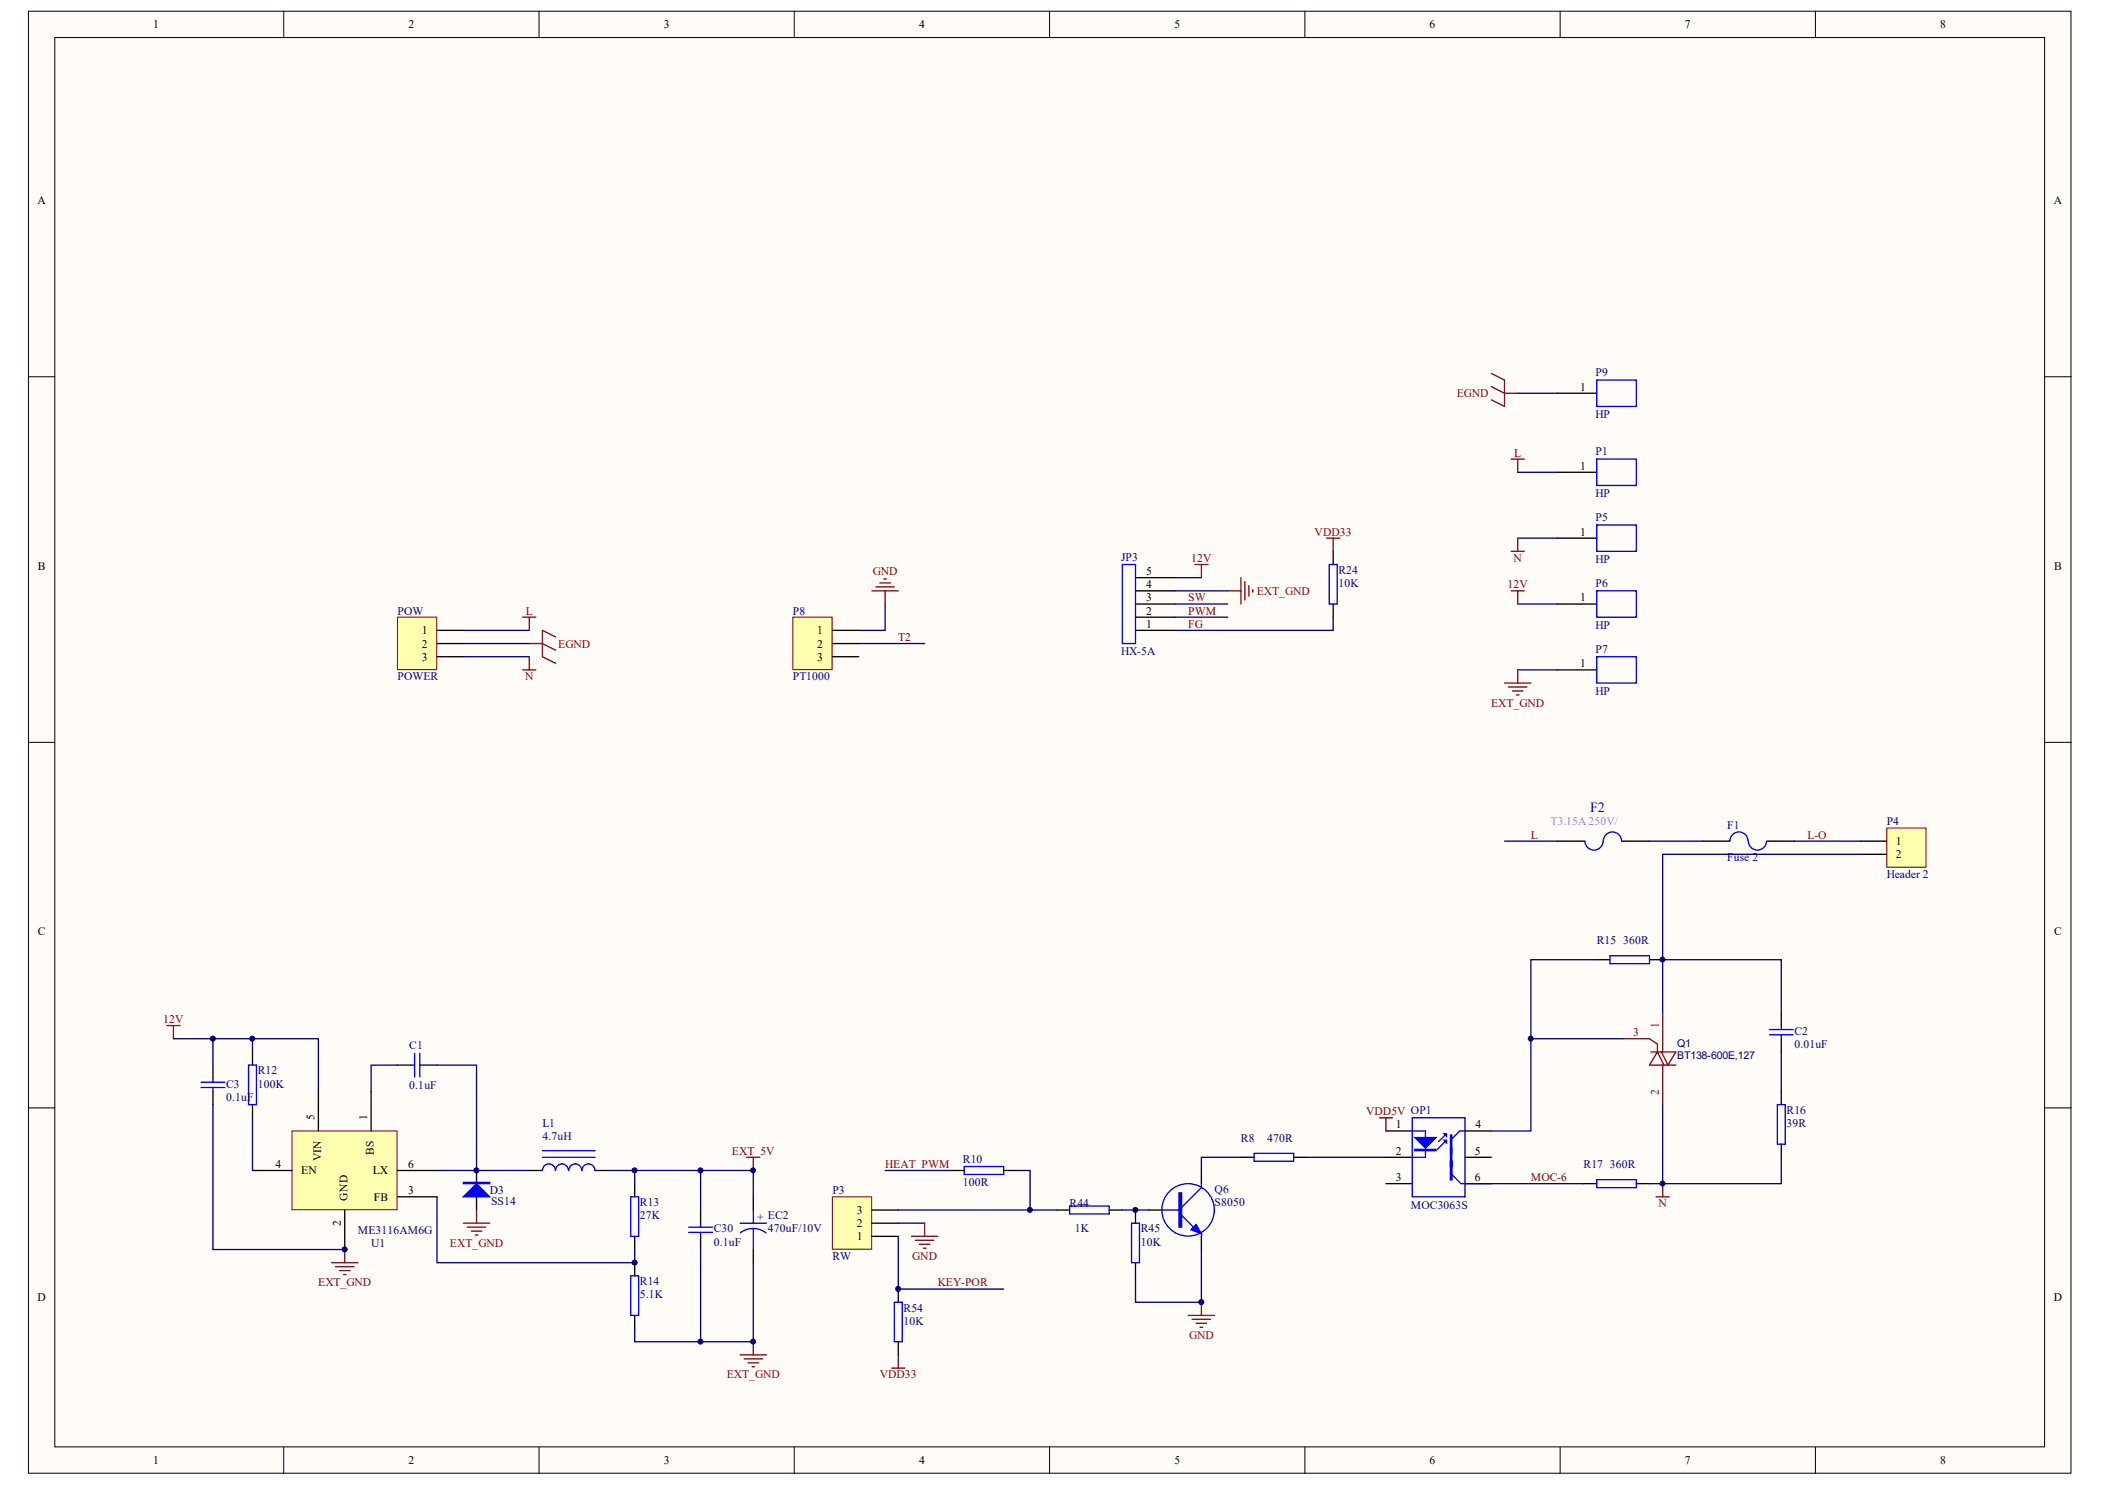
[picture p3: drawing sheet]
<svg xmlns="http://www.w3.org/2000/svg" width="297mm" height="210mm" viewBox="0 0 297 210" stroke-linecap="round" stroke-linejoin="round" font-family="sans-serif">
<g fill="#fffcf8" stroke="#000" stroke-width=".14">
<path d="M4 1.6h288.2v206.2h-288.2z"/>
<path d="M7.7 5.3h280.8v198.8h-280.8z"/>
</g>
<g fill="none" stroke="#000" stroke-width=".14">
<path d="M40 1.6v3.7M76.1 1.6v3.7M112.1 1.6v3.7M148.1 1.6v3.7M184.1 1.6v3.7M220.2 1.6v3.7M256.2 1.6v3.7M4 53.1h3.7M288.6 53.1h3.7M4 104.7h3.7M288.6 104.7h3.7M4 156.3h3.7"/>
<path d="M288.6 156.3h3.7M40 204.1v3.8M76.1 204.1v3.8M112.1 204.1v3.8M148.1 204.1v3.8M184.1 204.1v3.8M220.2 204.1v3.8M256.2 204.1v3.8"/>
</g>
<path d="M266.2 116.8h5.6v5.5h-5.6z" fill="#ffffb0" stroke="#800000" stroke-width=".14"/>
<g fill="none" stroke="#000" stroke-width=".19">
<path d="M262.5 118.7h3.7M225.3 135.4h1.9M232.8 135.4h1.8M262.5 120.5h3.7M195.6 159.5h3.7M206.7 159.5h3.7M251.4 142.8v1.9M251.4 146.5v1.9M251.4 154v1.8M149.1 170.7h1.8M156.5 170.7h1.9M160.2 170.7v1.8"/>
<path d="M160.2 178.1v1.9M162.1 170.7h1.9M169.5 165.1v1.9M169.5 174.4v1.9M175.1 163.3h1.9M182.5 163.3h1.9M195.6 163.3h3.7M195.6 167h3.7M206.7 163.3h3.7M206.7 167h3.7M223.5 167h1.8M230.9 167h1.9"/>
<path d="M251.4 161.4v1.9"/>
</g>
<path d="M233.7 168.8h1.9M234.6 167v1.8" fill="none" stroke="#800000" stroke-width=".19"/>
<g fill="none" stroke="#00f" stroke-width=".19">
<path d="M227.2 134.8h5.6v1.1h-5.6zM199.3 157.7h7.4v11.1h-7.4zM199.3 159.5h1.8v3.8h-1.8M204.1 159.9l-1.1 1.1M206.7 159.5h-.7l-1.1 1.2M249.7 145.2h3.3M249.7 146h3.3M250.8 155.8h1.1v5.6h-1.1zM251.4 144.7v.5M251.4 146v.5M150.9 170.1h5.6v1.1h-5.6zM159.7 172.5h1.1v5.6h-1.1z"/>
<path d="M164 170.7h2.7M166.7 171.4l1.7 1.7M169.5 167v.5l-2.8 2.8M169.5 174v.4M177 162.7h5.5v1.1h-5.5zM203.9 161l-1.1 1.1M204.9 165.7l1.3 1.3h.5M225.3 166.4h5.6v1.1h-5.6z"/>
<circle cx="167.7" cy="170.7" r="3.7"/>
</g>
<g fill="#00f" stroke="#00f" stroke-width=".19">
<path d="M168 173.5l.8-.8 .7 1.3z"/>
<path d="M199.7 160.5h2.9l-1.5 1.5z"/>
<path d="M203.7 159.9h.4v.4z"/>
<path d="M203.7 160.8h.4v.4z"/>
<path d="M166.4 168.3h.3v4.8h-.3z" fill-rule="evenodd"/>
<path d="M199.7 162.1h2.9v.2h-2.9z" fill-rule="evenodd"/>
<path d="M204.7 160.1h.2v2.6h-.2z" fill-rule="evenodd"/>
<path d="M204.7 162h.2v2.6h-.2z" fill-rule="evenodd"/>
<path d="M204.7 163.8h.2v2.6h-.2z" fill-rule="evenodd"/>
<path d="M204.7 163.8h.2v2.6h-.2z" fill-rule="evenodd"/>
</g>
<path d="M253.2 118.7h9.3M216 146.5h13M234.6 155.8v11.2h16.8v-3.7M251.4 148.4v5.6M158.4 170.7h3.7M175.1 163.3h-5.6v1.8M184.4 163.3h11.2M206.7 167h16.8" fill="none" stroke="#000080" stroke-width=".19"/>
<path d="M229 146.5h3.8l1.1 .8v1.1M232.9 148.4h3.6l-1.1 1.8-1-1.8M234.6 142.8v5.6M234.6 150.2v5.6M234.8 150.2l-.9-1.8-1.1 1.8h3.7" fill="none" stroke="#800" stroke-width=".19"/>
<path d="M41.2 159.5h14.8v11.2h-14.8z" fill="#ffffb0" stroke="#800000" stroke-width=".14"/>
<g fill="none" stroke="#000" stroke-width=".19">
<path d="M188.1 77.8v1.8M160.2 88.9h5.6M160.2 87.1h5.6M160.2 85.2h5.6M160.2 83.3h5.6M160.2 81.5h5.6M188.1 85.2v1.9M30 150.2v1.9M30 154v1.8M35.6 148.4v1.8M35.6 155.8v1.9M44.9 154v5.5"/>
<path d="M52.4 154v5.5M56.1 150.2h1.8M59.8 150.2h1.9M35.6 165.1h5.6M48.6 170.7v5.6M56.1 165.1h5.6M56.1 168.8h5.6M67.2 165.1v1.9M67.2 168.8v1.9M74.7 165.1h1.8M84 165.1h1.8M89.6 167v1.8"/>
<path d="M89.6 174.4v1.9M89.6 178.1v1.9M98.9 170.7v1.8M98.9 174.4v1.9M106.3 168.8v1.9M106.3 176.3v1.8M89.6 185.6v1.8"/>
</g>
<g fill="none" stroke="#00f" stroke-width=".19">
<path d="M158.4 79.6h1.8v11.2h-1.8zM187.6 79.6h1.1v5.6h-1.1zM28.4 152.7h3.3M28.4 153.4h3.3M30 152.1v.6M30 153.4v.6M35.1 150.2h1.1v5.6h-1.1zM57.9 150.2h.6M58.5 148.6v3.3M59.2 150.2h.6M59.2 148.6v3.3M76.5 163.3h7.5"/>
<path d="M76.5 162.3h7.5M78.4 165.1a.91 .91 0 0 0-.9-.9 .91 .91 0 0 0-1 .9M80.2 165.1a.9 .9 0 0 0-.9-.9 .9 .9 0 0 0-.9 .9M82.1 165.1a.91 .91 0 0 0-.9-.9 .91 .91 0 0 0-.9 .9M83.9 165.1a.91 .91 0 0 0-.9-.9 .91 .91 0 0 0-.9 .9M89 168.8h1.1v5.6h-1.1zM89 180h1.1v5.6h-1.1zM97.2 173.1h3.3M97.2 173.8h3.3M98.9 172.5v.6M98.9 173.8v.6M104.4 172.5h3.8"/>
<path d="M106.3 173.3l.8 .1 1 .5M106.3 173.3l-.8 .1-1 .5M106.3 170.7v1.8M106.3 173.3v3"/>
</g>
<g fill="none" stroke="#000080" stroke-width=".19">
<path d="M121.2 90.8h9.3M124.9 85.2v3.7h-3.7M165.8 81.5h3.7M165.8 83.3h7.4M165.8 85.2h7.4M165.8 87.1h7.4M188.1 87.1v1.8h-22.3M30 155.8v20.5h18.6M30 146.5v3.7M35.6 146.5v1.9M35.6 157.7v7.4M56.1 150.2h-3.7v3.8"/>
<path d="M61.7 150.2h5.5v14.9M61.7 168.8v9.3h27.9v-1.8M61.7 165.1h13M85.8 165.1h3.8v1.9M98.9 165.1v5.6M98.9 176.3v13M106.3 178.1v11.2h-16.7v-1.9M169.5 176.3v7.4h-9.3v-3.7M232.8 167h1.8"/>
</g>
<g fill="#00f" stroke="#00f" stroke-width=".19">
<path d="M65.4 168.8l1.8-1.8 1.9 1.8z"/>
<path d="M65.4 166.8h3.7v.2h-3.7z" fill-rule="evenodd"/>
</g>
<g fill="none" stroke="#800000" stroke-width=".19">
<path d="M168.6 79.6h1.9M169.5 79.6v1.9M187.2 75.9h1.9M188.1 75.9v1.9M173.2 83.3h1.9M175.1 81.5v3.7M175.7 82v2.6M176.2 82.6v1.5M176.8 83.2v.3M23.5 144.7h1.9M24.5 144.7v1.8M46.8 178.1h3.7"/>
<path d="M47.3 178.7h2.6M47.9 179.2h1.5M48.5 179.8h.3M48.6 176.3v1.8M65.4 172.5h3.7M65.9 173.1h2.6M66.5 173.7h1.5M67.1 174.2h.3M67.2 170.7v1.8M104.4 191.1h3.8M105 191.7h2.6M105.6 192.2h1.4"/>
<path d="M106.1 192.8h.4M106.3 189.3v1.8"/>
</g>
<path d="M111.9 87.1h5.5v7.4h-5.5z" fill="#ffffb0" stroke="#800000" stroke-width=".14"/>
<path d="M117.5 88.9h3.7M117.5 90.8h3.7M117.5 92.6h3.7" fill="none" stroke="#000" stroke-width=".19"/>
<path d="M24.5 146.5h20.4v7.5M89.6 165.1h16.7v3.7" fill="none" stroke="#000080" stroke-width=".19"/>
<path d="M123 83.3h3.8M123.6 82.8h2.6M124.2 82.2h1.4M124.7 81.7h.4M124.9 83.3v1.9M105.4 163.3h1.8M106.3 163.3v1.8" fill="none" stroke="#800000" stroke-width=".19"/>
<path d="M56.1 87.1h5.5v7.4h-5.5z" fill="#ffffb0" stroke="#800000" stroke-width=".14"/>
<path d="M219.7 66.6h5.6M219.7 75.9h5.6M61.7 88.9h3.7M61.7 90.8h3.7M61.7 92.6h3.7M219.7 85.2h5.6M219.7 94.5h5.6" fill="none" stroke="#000" stroke-width=".19"/>
<g fill="none" stroke="#800000" stroke-width=".19">
<path d="M213.2 64.8h1.9M213.2 77.8h1.9M214.2 64.8v1.8M214.2 75.9v1.9M73.8 87.1h1.8M73.8 94.5h1.8M74.7 90.8h1.8l1.9 .9M74.7 87.1v1.8M74.7 92.6v1.9M78.4 89.9l-1.9-1v3.7l1.9 1M212.3 96.4h3.7M212.9 96.9h2.6"/>
<path d="M213.2 83.3h1.9M213.4 97.5h1.5M214 98h.4M214.2 83.3v1.9M214.2 94.5v1.9"/>
</g>
<path d="M214.2 66.6h5.5M214.2 75.9h5.5M65.4 90.8h9.3M65.4 88.9h9.3M65.4 92.6h9.3M214.2 85.2h5.5M214.2 94.5h5.5" fill="none" stroke="#000080" stroke-width=".19"/>
<path d="M225.3 64.8h5.6v3.7h-5.6zM225.3 74.1h5.6v3.7h-5.6zM225.3 83.3h5.6v3.8h-5.6zM225.3 92.6h5.6v3.8h-5.6z" fill="none" stroke="#00f" stroke-width=".19"/>
<path d="M117.5 168.8h5.5v7.4h-5.5z" fill="#ffffb0" stroke="#800000" stroke-width=".14"/>
<path d="M219.7 55.5h5.6M219.7 118.7h3.9M228.9 118.7h3.9M240.2 118.7h3.7M249.5 118.7h3.7M123 174.4h3.8M123 172.5h3.8M123 170.7h3.8M134.2 165.1h1.9M141.6 165.1h1.9M126.8 181.8v1.9M126.8 189.3v1.8" fill="none" stroke="#000" stroke-width=".19"/>
<path d="M214.2 55.5h5.5M212.3 118.7h7.4M232.8 118.7h7.4M225.3 135.4h-9.3v24.1h-5.6M234.6 135.4h16.8v7.4M234.6 135.4v7.4M262.5 120.5h-27.9v14.9M124.9 165.1h9.3M126.8 172.5h3.7M126.8 170.7h22.3M126.8 174.4v7.4h14.8M143.5 165.1h1.9v5.6" fill="none" stroke="#000080" stroke-width=".19"/>
<g fill="none" stroke="#800000" stroke-width=".19">
<path d="M210.4 52.7l1.9 .9v3.7l-1.9-.9M210.4 54.5l1.9 1h1.9M194.6 157.7h1.9M195.6 157.7v1.8M128.6 174.4h3.7M129.2 175h2.6M129.7 175.5h1.5M130.3 176.1h.4M130.5 172.5v1.9M125.8 193h1.9M126.8 191.1v1.9M167.7 185.6h3.7"/>
<path d="M168.2 186.1h2.6M168.8 186.7h1.5M169.3 187.2h.4M169.5 183.7v1.9"/>
</g>
<path d="M225.3 53.6h5.6v3.7h-5.6zM226.2 118.7a1.28 1.28 0 0 1-1.2 1.2 1.28 1.28 0 0 1-1.3-1.2M228.8 118.6a1.28 1.28 0 0 0-1.3-1.2 1.28 1.28 0 0 0-1.2 1.3M243.9 118.7h.2M244.1 118.6a1.28 1.28 0 0 1 1.3-1.2 1.28 1.28 0 0 1 1.3 1.3M246.7 118.7a1.28 1.28 0 0 0 1.3 1.2 1.28 1.28 0 0 0 1.3-1.2M249.3 118.7h.2M136.1 164.6h5.5v1.1h-5.5zM126.2 183.7h1.1v5.6h-1.1z" fill="none" stroke="#00f" stroke-width=".19"/>
<g fill="#000080" stroke="#000080" stroke-width=".14">
<circle cx="30" cy="146.5" r=".35"/>
<circle cx="35.6" cy="146.5" r=".35"/>
<circle cx="48.6" cy="176.2" r=".35"/>
<circle cx="67.2" cy="165.1" r=".35"/>
<circle cx="89.5" cy="178.1" r=".35"/>
<circle cx="89.5" cy="165.1" r=".35"/>
<circle cx="98.8" cy="189.3" r=".35"/>
<circle cx="98.8" cy="165.1" r=".35"/>
<circle cx="106.3" cy="189.3" r=".35"/>
<circle cx="106.3" cy="165.1" r=".35"/>
<circle cx="126.7" cy="181.8" r=".35"/>
<circle cx="145.3" cy="170.7" r=".35"/>
<circle cx="160.2" cy="170.7" r=".35"/>
<circle cx="169.5" cy="183.7" r=".35"/>
<circle cx="216" cy="146.5" r=".35"/>
<circle cx="234.6" cy="167" r=".35"/>
<circle cx="234.6" cy="135.4" r=".35"/>
</g>
<text font-size="2" fill="#00f" x="224.4" y="114.5">F2</text>
<g font-size="1.6">
<text x="21.6" y="4">1</text>
<text x="57.6" y="4">2</text>
<text x="93.7" y="4">3</text>
<text x="129.7" y="4">4</text>
<text x="165.7" y="4">5</text>
<text x="201.7" y="4">6</text>
<text x="237.8" y="4">7</text>
<text x="273.8" y="4">8</text>
<text x="5.3" y="28.8">A</text>
<text x="289.8" y="28.8">A</text>
<text x="223" y="55.1">1</text>
<text x="223" y="66.3">1</text>
<text x="223" y="75.5">1</text>
<text x="5.3" y="80.4">B</text>
<text x="161.7" y="83">4</text>
<text x="161.7" y="81.1">5</text>
<text x="289.9" y="80.4">B</text>
<text x="59.5" y="89.5">1</text>
<text x="115.3" y="89.5">1</text>
<text x="161.7" y="88.6">1</text>
<text x="161.7" y="86.7">2</text>
<text x="161.7" y="84.8">3</text>
<text x="223" y="84.8">1</text>
<text x="59.5" y="91.3">2</text>
<text x="59.5" y="93.2">3</text>
<text x="115.3" y="91.3">2</text>
<text x="115.3" y="93.2">3</text>
<text x="223" y="94.1">1</text>
<text x="267.5" y="119.2">1</text>
<text x="267.5" y="121.1">2</text>
<text x="5.3" y="132">C</text>
<text x="289.9" y="132">C</text>
<text x="44.4" y="158.1" transform="rotate(-90 44.4 158.1)">5</text>
<text x="51.8" y="158.1" transform="rotate(-90 51.8 158.1)">1</text>
<text x="197" y="159.2">1</text>
<text x="208.2" y="159.2">4</text>
<text x="38.9" y="164.7">4</text>
<text x="42.5" y="165.7">EN</text>
<text x="45.3" y="163.8" transform="rotate(-90 45.3 163.8)">VIN</text>
<text x="52.6" y="165.7">LX</text>
<text x="52.7" y="162.9" transform="rotate(-90 52.7 162.9)">BS</text>
<text x="57.6" y="164.7">6</text>
<text x="197" y="162.9">2</text>
<text x="197" y="166.6">3</text>
<text x="208.1" y="162.9">5</text>
<text x="208.1" y="166.6">6</text>
<text x="48.1" y="173" transform="rotate(-90 48.1 173)">2</text>
<text x="49" y="169.4" transform="rotate(-90 49 169.4)">GND</text>
<text x="52.8" y="169.4">FB</text>
<text x="57.6" y="168.5">3</text>
<text x="120.9" y="173.1">2</text>
<text x="120.9" y="171.3">3</text>
<text x="120.9" y="175">1</text>
<text x="5.3" y="183.5">D</text>
<text x="289.8" y="183.5">D</text>
<text x="21.6" y="206.5">1</text>
<text x="57.6" y="206.5">2</text>
<text x="93.7" y="206.5">3</text>
<text x="129.7" y="206.5">4</text>
<text x="165.7" y="206.5">5</text>
<text x="201.7" y="206.5">6</text>
<text x="237.8" y="206.5">7</text>
<text x="273.8" y="206.5">8</text>
</g>
<g font-size="1.6" fill="#000080">
<text x="225.1" y="53.1">P9</text>
<text x="225.1" y="59">HP</text>
<text x="225.1" y="64.2">P1</text>
<text x="225.1" y="70.2">HP</text>
<text x="225.1" y="73.5">P5</text>
<text x="158.2" y="79.1">JP3</text>
<text x="188.9" y="80.9">R24</text>
<text x="188.9" y="82.8">10K</text>
<text x="225.1" y="79.5">HP</text>
<text x="225.1" y="82.8">P6</text>
<text x="56.1" y="86.7">POW</text>
<text x="111.9" y="86.7">P8</text>
<text x="225.1" y="88.7">HP</text>
<text x="56.1" y="96">POWER</text>
<text x="111.9" y="96">PT1000</text>
<text x="158.2" y="92.5">HX-5A</text>
<text x="225.1" y="92.1">P7</text>
<text x="225.1" y="98">HP</text>
<text x="243.7" y="117">F1</text>
<text x="266.2" y="116.4">P4</text>
<text x="243.7" y="121.5">Fuse 2</text>
<text x="266.2" y="123.9">Header 2</text>
<text x="225.3" y="133.2">R15</text>
<text x="229" y="133.2">360R</text>
<text x="57.8" y="148">C1</text>
<text x="253.2" y="146">C2</text>
<text x="253.2" y="147.8">0.01uF</text>
<text x="31.9" y="153.4">C3</text>
<text x="31.9" y="155.3">0.1uF</text>
<text x="36.4" y="151.6">R12</text>
<text x="36.4" y="153.4">100K</text>
<text x="57.8" y="153.6">0.1uF</text>
<text x="76.5" y="159">L1</text>
<text x="76.5" y="160.8">4.7uH</text>
<text x="175.1" y="161">R8</text>
<text x="178.8" y="161">470R</text>
<text x="252.1" y="157.1">R16</text>
<text x="252.1" y="159">39R</text>
<text x="135.9" y="164">R10</text>
<text x="135.9" y="167.4">100R</text>
<text x="223.5" y="164.7">R17</text>
<text x="227.2" y="164.7">360R</text>
<text x="69.1" y="168.5">D3</text>
<text x="69.3" y="170">SS14</text>
<text x="90.3" y="170.1">R13</text>
<text x="90.3" y="172">27K</text>
<text x="100.7" y="173.9">C30</text>
<text x="106.9" y="172.2">+ EC2</text>
<text x="108.3" y="173.9">470uF/10V</text>
<text x="117.5" y="168.5">P3</text>
<text x="150.9" y="170.3">R44</text>
<text x="151.7" y="173.9">1K</text>
<text x="161" y="173.9">R45</text>
<text x="171.4" y="168.3">Q6</text>
<text x="171.4" y="170.1">S8050</text>
<text x="199.1" y="170.5">MOC3063S</text>
<text x="50.5" y="174">ME3116AM6G</text>
<text x="52.4" y="175.9">U1</text>
<text x="100.7" y="175.7">0.1uF</text>
<text x="117.5" y="177.8">RW</text>
<text x="161" y="175.7">10K</text>
<text x="90.3" y="181.3">R14</text>
<text x="90.3" y="183.1">5.1K</text>
<text x="127.5" y="185">R54</text>
<text x="127.5" y="186.9">10K</text>
</g>
<g font-size="1.6" fill="#800000">
<text x="205.6" y="56">EGND</text>
<text x="213.7" y="64.4">L</text>
<text x="185.5" y="75.5">VDD33</text>
<text x="123.1" y="81.1">GND</text>
<text x="168.1" y="79.3">12V</text>
<text x="177.3" y="83.9">EXT_GND</text>
<text x="212.7" y="83">12V</text>
<text x="213.6" y="79.2">N</text>
<text x="74.2" y="86.7">L</text>
<text x="167.7" y="86.7">PWM</text>
<text x="167.7" y="88.6">FG</text>
<text x="167.7" y="84.8">SW</text>
<text x="74.1" y="96">N</text>
<text x="78.8" y="91.3">EGND</text>
<text x="126.8" y="90.4">T2</text>
<text x="210.4" y="99.7">EXT_GND</text>
<text x="216" y="118.3">L</text>
<text x="255.1" y="118.3">L-O</text>
<text x="23" y="144.3">12V</text>
<text x="192.8" y="157.3">VDD5V OP1</text>
<text x="103.3" y="162.9">EXT_5V</text>
<text x="124.9" y="164.7">HEAT_PWM</text>
<text x="216" y="166.6">MOC-6</text>
<text x="234" y="170.3">N</text>
<text x="63.5" y="175.9">EXT_GND</text>
<text x="128.7" y="177.7">GND</text>
<text x="44.9" y="181.4">EXT_GND</text>
<text x="132.3" y="181.5">KEY-POR</text>
<text x="167.8" y="188.9">GND</text>
<text x="102.5" y="194.4">EXT_GND</text>
<text x="124.1" y="194.4">VDD33</text>
</g>
<text font-size="1.6" fill="#f0f" x="218.8" y="116.4">T3.15A 250V/</text>
<g font-size="1.6" fill="#800">
<text x="230.4" y="146.2">3</text>
<text x="234.1" y="145" transform="rotate(-90 234.1 145)">1</text>
<text x="234.1" y="154.4" transform="rotate(-90 234.1 154.4)">2</text>
</g>
<g font-size="1.5" fill="#000080">
<text x="236.7" y="147.7">Q1</text>
<text x="236.7" y="149.4">BT138-600E,127</text>
</g>
</svg>
